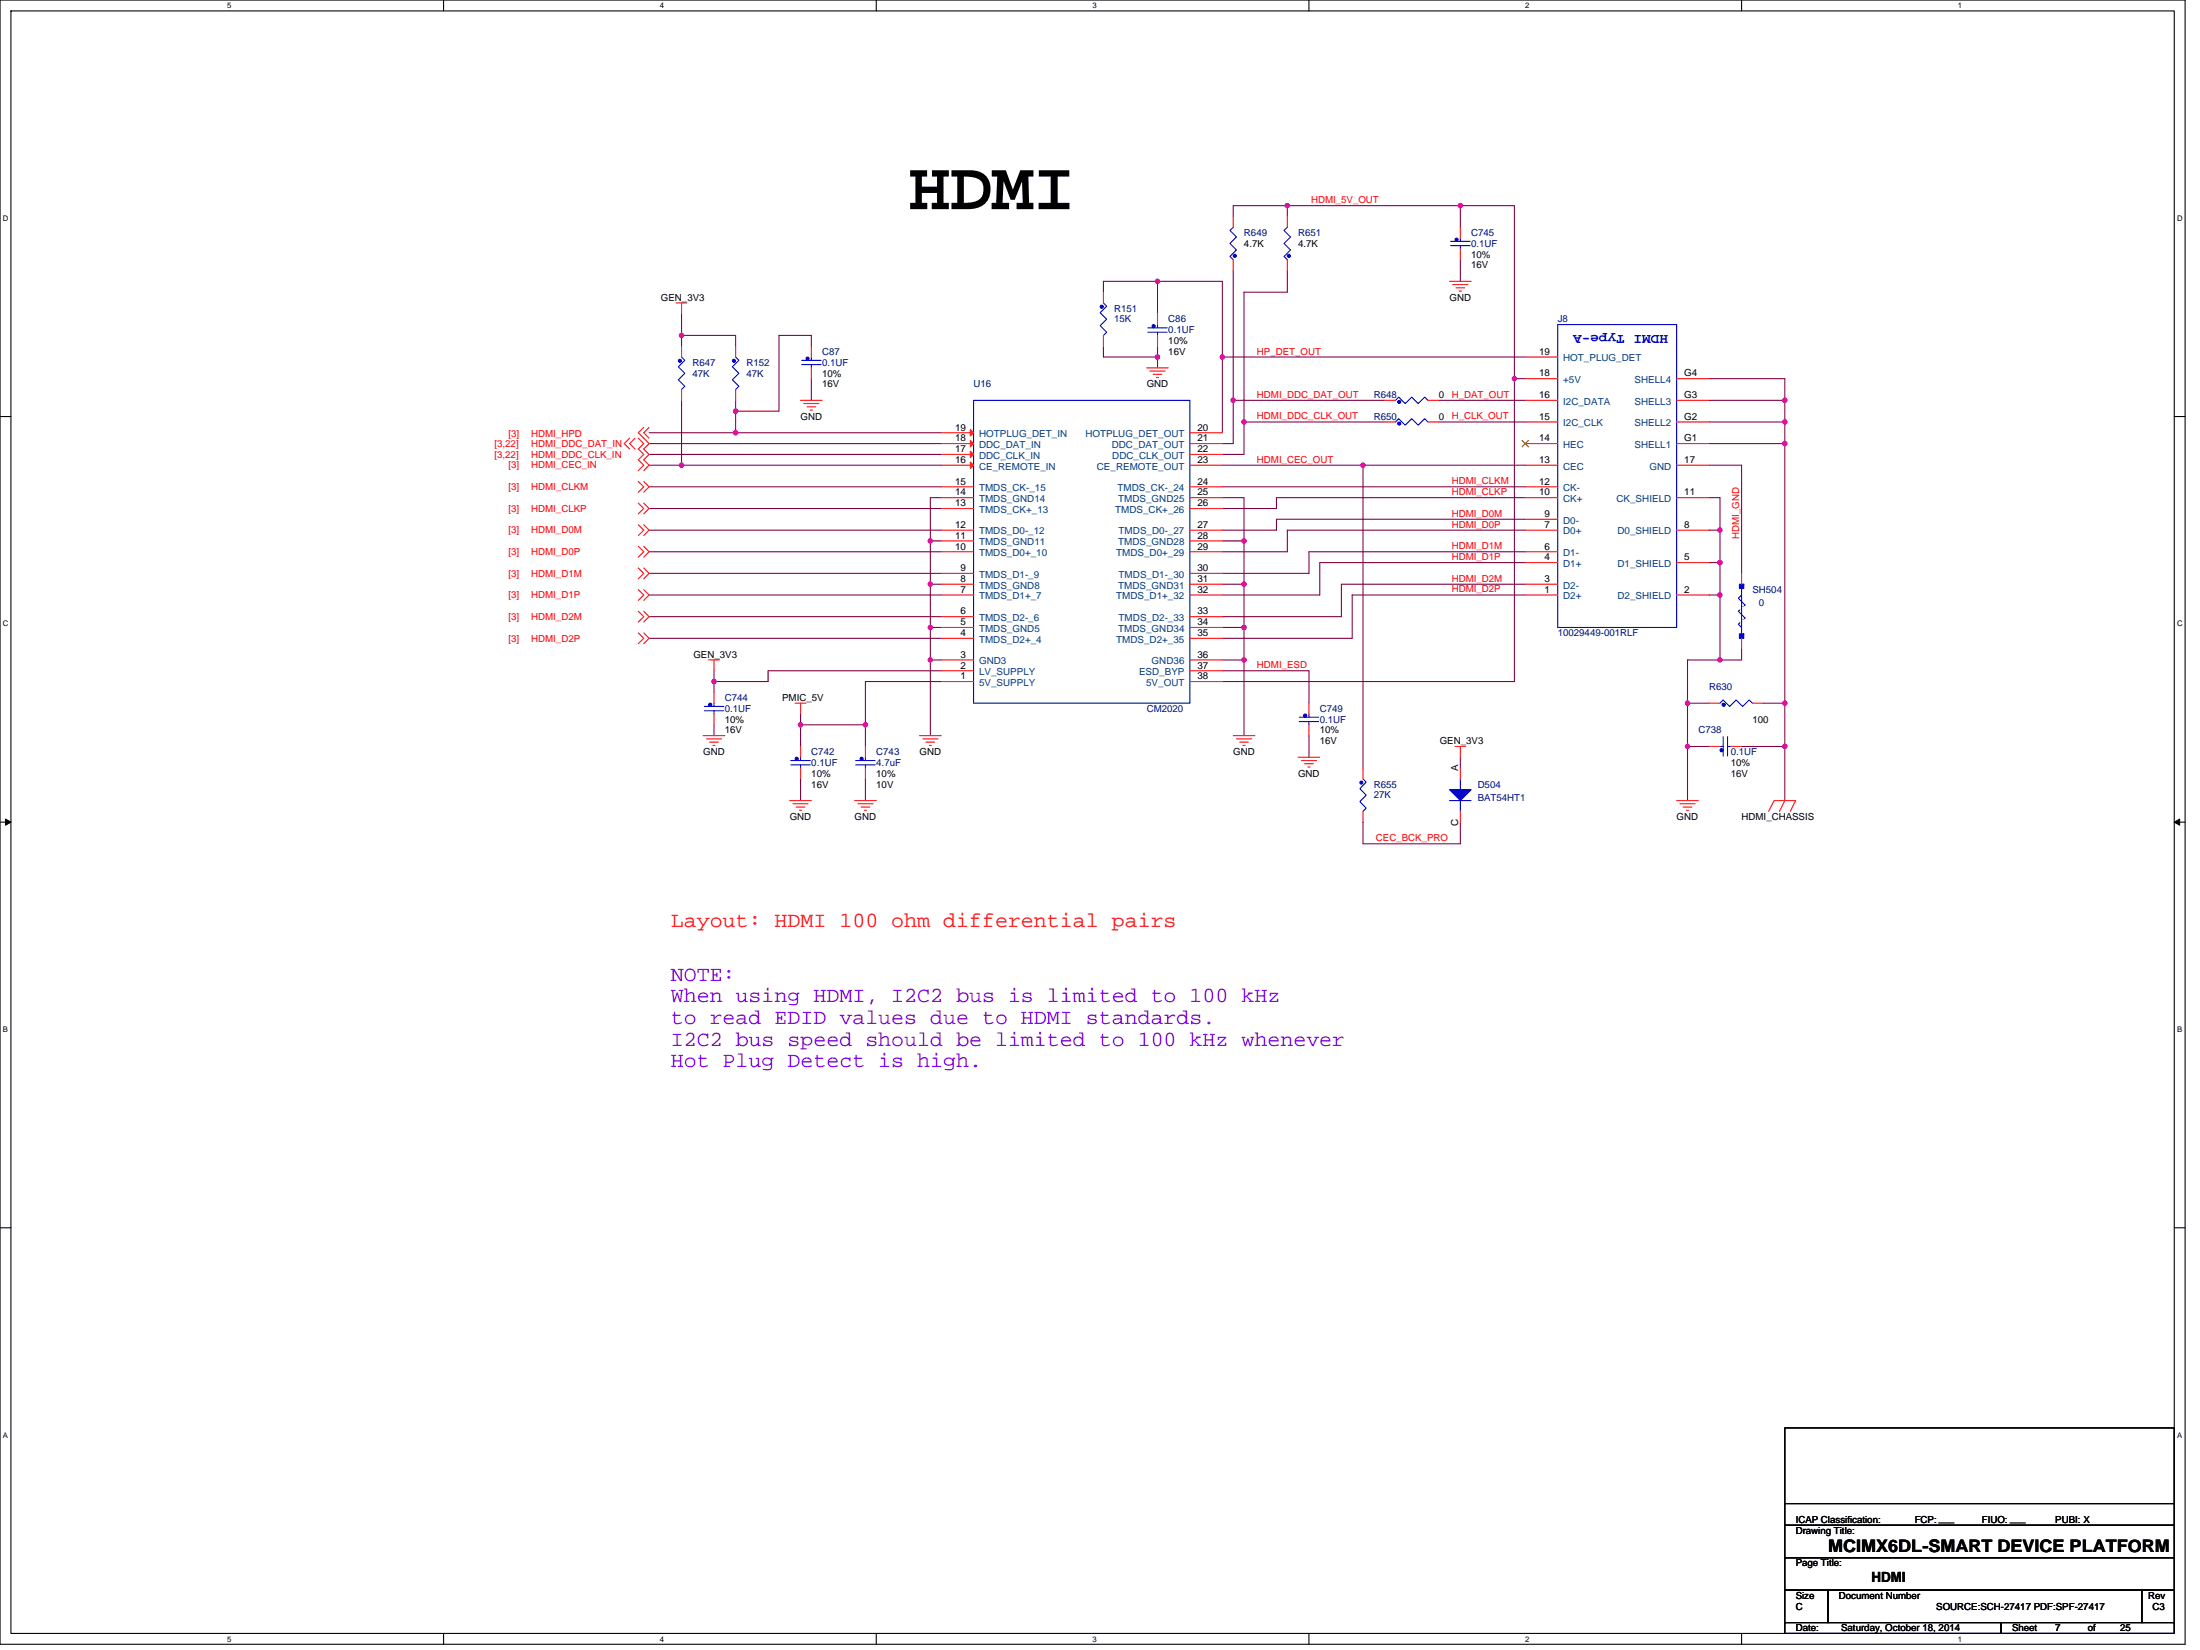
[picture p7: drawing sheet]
<svg xmlns="http://www.w3.org/2000/svg" width="610mm" height="457mm" viewBox="0 0 610 457" stroke-linecap="round" stroke-linejoin="round" font-family="sans-serif">
<path d="M0 0h605.5v455.6h-605.5zM3 3h599.5v449.6h-599.5z" fill="none" stroke="#000" stroke-width=".3"/>
<g fill="#fff">
<path d="M63 .3h1.2v2.4h-1.2z"/>
<path d="M63 452.9h1.2v2.4h-1.2z"/>
</g>
<path d="M122.9 0v3M122.9 452.6v3" fill="none" stroke="#000" stroke-width=".3"/>
<g fill="#fff">
<path d="M182.9 .3h1.1v2.4h-1.1z"/>
<path d="M182.9 452.9h1.1v2.4h-1.1z"/>
</g>
<path d="M242.8 0v3M242.8 452.6v3" fill="none" stroke="#000" stroke-width=".3"/>
<g fill="#fff">
<path d="M302.7 .3h1.2v2.4h-1.2z"/>
<path d="M302.7 452.9h1.2v2.4h-1.2z"/>
</g>
<path d="M362.7 0v3M362.7 452.6v3" fill="none" stroke="#000" stroke-width=".3"/>
<g fill="#fff">
<path d="M422.6 .3h1.2v2.4h-1.2z"/>
<path d="M422.6 452.9h1.2v2.4h-1.2z"/>
</g>
<path d="M482.6 0v3M482.6 452.6v3" fill="none" stroke="#000" stroke-width=".3"/>
<g fill="#fff">
<path d="M542.5 .3h1.2v2.4h-1.2z"/>
<path d="M542.5 452.9h1.2v2.4h-1.2z"/>
<path d="M.8 59.2h1.5v2.4h-1.5z"/>
<path d="M603.2 59.2h1.6v2.4h-1.6z"/>
<path d="M.8 171.6h1.5v2.4h-1.5z"/>
<path d="M603.2 171.6h1.6v2.4h-1.6z"/>
</g>
<path d="M0 115.4h3M602.5 115.4h3" fill="none" stroke="#000" stroke-width=".3"/>
<g fill="#fff">
<path d="M.8 284h1.4v2.4h-1.4z"/>
<path d="M603.2 284h1.4v2.4h-1.4z"/>
</g>
<path d="M0 227.8h3M602.5 227.8h3" fill="none" stroke="#000" stroke-width=".3"/>
<path d="M1.5 226.9l1.5 .9-1.5 .9zM602.5 227.8l1.5-.9v1.8z" fill="#000" stroke="#000" stroke-width=".28"/>
<g fill="#fff">
<path d="M.7 396.4h1.5v2.4h-1.5z"/>
<path d="M603.2 396.4h1.4v2.4h-1.4z"/>
</g>
<path d="M0 340.2h3M602.5 340.2h3M494.6 395.7h107.9v26.9h-107.9zM494.6 416.6h107.9M494.6 422.6h107.9v9h-107.9zM494.6 431.6h107.9v9h-107.9zM494.6 449.6h59.9v3h-59.9zM494.6 440.6h12v9h-12zM506.6 440.6h86.9v9h-86.9zM554.5 449.6h48v3h-48zM593.5 440.6h9v9h-9z" fill="none" stroke="#000" stroke-width=".3"/>
<g fill="none" stroke="#800040" stroke-width=".3">
<path d="M356.7 57v3M356.7 57h-15v3M356.7 57h47.9v6M404.6 57h15v47.9M320.7 78v9M320.7 78h-14.9v3M320.7 78h18v41.9M341.7 75v35.9M356.7 75v6h-12v35.9M404.6 72v6M188.8 87v5.9M188.8 92.9h15v3"/>
<path d="M188.8 92.9v3M224.8 95.9v-3h-9v21M305.8 95.9v3h14.9M320.7 98.9v3M320.7 95.9v3M338.7 98.9h83.9M188.8 110.9v18M203.8 113.9v6h-23.9M203.8 110.9v3M203.8 119.9h57M203.8 113.9h12M224.8 104.9v6"/>
<path d="M341.7 110.9v12h-3M341.7 110.9h42M344.7 116.9v9h-6M344.7 116.9h39M398.7 116.9h23.9M398.7 110.9h23.9M419.6 104.9v83.9h-80.9M419.6 104.9h3M473.6 104.9h21v6M473.6 110.9h21M473.6 116.9h21M494.6 110.9v6"/>
<path d="M494.6 116.9v6M179.9 134.9h80.9M179.9 122.9h80.9M179.9 125.9h80.9M179.9 128.9h8.9M188.8 128.9h72M260.8 137.9h-3v12M338.7 134.9h83.9M338.7 137.9h6v12M338.7 128.9h39M377.7 128.9h44.9M377.7 128.9v83.9"/>
<path d="M422.6 137.9h-68.9v3h-15M473.6 128.9h9v30M473.6 137.9h3v9M473.6 122.9h21M494.6 122.9v71.9M179.9 158.9h80.9M179.9 140.9h80.9M179.9 152.9h80.9M179.9 146.9h80.9M257.8 149.9v12M257.8 149.9h3M338.7 149.9h6"/>
<path d="M344.7 149.9v12M422.6 155.9h-56.9v9h-27M422.6 152.9h-59.9v6h-24M422.6 146.9h-65.9v6h-18M422.6 143.9h-68.9v3h-15M473.6 146.9h3M473.6 155.9h3M476.6 146.9v9M476.6 155.9v9M179.9 176.9h80.9M179.9 170.9h80.9M179.9 164.9h80.9"/>
<path d="M257.8 161.9v12M257.8 173.9v9M257.8 161.9h3M257.8 173.9h3M338.7 161.9h6M338.7 173.9h6M344.7 161.9v12M344.7 173.9v9M422.6 164.9h-47.9v12h-36M422.6 161.9h-50.9v9h-33M473.6 164.9h3M476.6 164.9v18"/>
<path d="M482.6 179.9v3h-6M197.8 188.8v3.1M221.8 197.8v3.1M257.8 182.9v20.9M257.8 182.9h3M260.8 188.8h-21v12.1M260.8 185.9h-48v2.9h-15v-2.9M338.7 185.9h24v8.9M338.7 182.9h6v20.9M467.6 194.8h6M467.6 194.8v12M476.6 182.9h-9v11.9"/>
<path d="M488.6 194.8h6M494.6 194.8v12M197.8 200.9v2.9M221.8 215.8v6M221.8 200.9v5.9M221.8 200.9h18M239.8 215.8v6M239.8 200.9v5.9M362.7 203.8v6M404.6 209.8v3M467.6 206.8h6M467.6 206.8v15"/>
<path d="M482.6 206.8h12M494.6 206.8v15M377.7 227.8v6h26.9v-6"/>
</g>
<g fill="#f0f" stroke="#f0f" stroke-width=".3">
<circle cx="377.7" cy="128.9" r=".59"/>
<circle cx="467.6" cy="206.8" r=".59"/>
<circle cx="467.6" cy="194.8" r=".59"/>
<circle cx="476.6" cy="146.9" r=".59"/>
<circle cx="476.6" cy="155.9" r=".59"/>
<circle cx="476.6" cy="182.8" r=".59"/>
<circle cx="476.6" cy="164.9" r=".59"/>
<circle cx="494.6" cy="116.9" r=".59"/>
<circle cx="494.6" cy="110.9" r=".59"/>
<circle cx="494.6" cy="206.8" r=".59"/>
<circle cx="341.7" cy="110.9" r=".59"/>
<circle cx="338.7" cy="98.9" r=".59"/>
<circle cx="257.8" cy="149.9" r=".59"/>
<circle cx="257.8" cy="173.9" r=".59"/>
<circle cx="257.8" cy="161.9" r=".59"/>
<circle cx="257.8" cy="182.8" r=".58"/>
<circle cx="344.7" cy="149.9" r=".59"/>
<circle cx="344.7" cy="173.9" r=".59"/>
<circle cx="344.7" cy="161.9" r=".59"/>
<circle cx="344.7" cy="182.8" r=".59"/>
<circle cx="419.6" cy="104.9" r=".59"/>
<circle cx="239.8" cy="200.8" r=".59"/>
<circle cx="221.8" cy="200.8" r=".59"/>
<circle cx="197.8" cy="188.8" r=".59"/>
<circle cx="356.7" cy="57" r=".59"/>
<circle cx="344.7" cy="116.9" r=".59"/>
<circle cx="404.6" cy="57" r=".59"/>
<circle cx="320.7" cy="98.9" r=".59"/>
<circle cx="320.7" cy="77.9" r=".59"/>
<circle cx="494.6" cy="194.8" r=".59"/>
<circle cx="494.6" cy="122.9" r=".59"/>
<circle cx="188.9" cy="92.9" r=".59"/>
<circle cx="188.8" cy="128.9" r=".59"/>
<circle cx="203.8" cy="119.9" r=".59"/>
<circle cx="203.8" cy="113.9" r=".59"/>
</g>
<g fill="none" stroke="#f00" stroke-width=".3">
<path d="M341.7 60v3M356.7 60v3M341.7 72v3M356.7 72v3M401.7 78h5.9M402.5 78.8h4.3M403.5 79.8h2.3M404.6 63v3M404.6 69v3M187.3 83.9h3.1M188.8 83.9v3.1M188.8 95.9v3"/>
<path d="M203.8 95.9v3M224.8 95.9v3M305.8 81v2.9M305.8 92.9v3M320.7 87v2.9M320.7 92.9v3M404.3 80.6h.7M422.6 98.9h9M178.4 118.4l-1.5 1.5 3 3-1.5 1.5 1.5 1.5-1.5 1.5 1.5 1.5-1.5 1.5M179.9 118.4l-1.5 1.5 1.5 1.5M188.8 107.9v3M203.8 107.9v3"/>
<path d="M221.8 110.9h6M222.7 111.8h4.2M223.6 112.7h2.4M224.5 113.6h.6M224.8 101.9v3M260.8 119.9h9M317.7 101.9h6M318.6 102.8h4.2M319.5 103.7h2.4M320.4 104.6h.6M329.7 119.9h9M383.7 110.9h3"/>
<path d="M383.7 116.9h3M395.7 110.9h3M395.7 116.9h3M422.6 116.9h9M422.6 110.9h9M422.6 104.9h9M464.6 116.9h9M464.6 110.9h9M464.6 104.9h9M174.5 121.4l-1.5 1.5 1.5 1.5M176 121.4l-1.5 1.5 1.5 1.5M176.9 121.4l1.5 1.5-1.5 1.5 1.5 1.5-1.5 1.5 1.5 1.5-1.5 1.5"/>
<path d="M176.9 133.4l1.5 1.5-1.5 1.5M176.9 139.4l1.5 1.5-1.5 1.5M178.4 133.4l1.5 1.5-1.5 1.5M178.4 139.4l1.5 1.5-1.5 1.5M260.8 137.9h9M260.8 134.9h9M260.8 128.9h9M260.8 125.9h9M260.8 122.9h9M329.7 122.9h9M329.7 125.9h9M329.7 128.9h9"/>
<path d="M329.7 134.9h9M329.7 137.9h9M422.6 137.9h9M422.6 134.9h9M422.6 128.9h9M422.6 122.9h9M464.6 137.9h9M464.6 128.9h9M464.6 122.9h9M176.9 145.4l1.5 1.5-1.5 1.5M176.9 151.4l1.5 1.5-1.5 1.5M176.9 157.4l1.5 1.5-1.5 1.5"/>
<path d="M178.4 145.4l1.5 1.5-1.5 1.5M178.4 151.4l1.5 1.5-1.5 1.5M178.4 157.4l1.5 1.5-1.5 1.5M260.8 158.9h9M260.8 152.9h9M260.8 149.9h9M260.8 146.9h9M260.8 140.9h9M329.7 140.9h9M329.7 146.9h9M329.7 149.9h9M329.7 152.9h9"/>
<path d="M329.7 158.9h9M422.6 155.9h9M422.6 152.9h9M422.6 146.9h9M422.6 143.9h9M464.6 155.9h9M464.6 146.9h9M482.6 158.9v3M176.9 163.4l1.5 1.5-1.5 1.5M176.9 169.4l1.5 1.5-1.5 1.5M176.9 175.4l1.5 1.5-1.5 1.5M178.4 163.4l1.5 1.5-1.5 1.5"/>
<path d="M178.4 169.4l1.5 1.5-1.5 1.5M178.4 175.4l1.5 1.5-1.5 1.5M260.8 176.9h9M260.8 173.9h9M260.8 170.9h9M260.8 164.9h9M260.8 161.9h9M329.7 161.9h9M329.7 164.9h9M329.7 170.9h9M329.7 173.9h9M329.7 176.9h9"/>
<path d="M422.6 164.9h9M422.6 161.9h9M464.6 164.9h9M482.6 176.9v3M196.3 182.9h3M197.8 182.9v3M197.8 191.9v2.9M197.8 197.8v3.1M220.3 194.8h3M221.8 194.8v3M260.8 188.8h9M260.8 185.9h9"/>
<path d="M260.8 182.9h9M329.7 182.9h9M329.7 185.9h9M329.7 188.8h9M362.7 194.8v3M473.6 194.8h3M485.6 194.8h3M194.8 203.8h6.1M195.7 204.7h4.2M196.6 205.6h2.5M197.5 206.5h.6M221.8 206.8v3"/>
<path d="M221.8 212.8v3M239.8 206.8v3M239.8 212.8v3M254.8 203.8h6M255.7 204.7h4.2M256.6 205.6h2.4M257.5 206.5h.6M341.7 203.8h6M342.6 204.7h4.2M343.5 205.6h2.4M344.4 206.5h.6M359.7 209.8h6"/>
<path d="M360.6 210.7h4.2M361.5 211.6h2.4M362.4 212.5h.6M362.7 200.9v2.9M377.7 212.8v3M403.2 206.8h2.9M404.6 206.8v3M404.6 212.8v3M473.6 206.8h3M479.6 206.8h3M218.8 221.8h6M219.7 222.7h4.2"/>
<path d="M220.6 223.6h2.4M221.5 224.5h.6M236.8 221.8h6M237.7 222.7h4.2M238.6 223.6h2.4M239.5 224.5h.6M377.7 224.8v3M404.6 224.8v3M464.6 221.8h6M465.5 222.7h4.2M466.4 223.6h2.4M467.3 224.5h.6"/>
<path d="M490.1 224.8l1.5-3h6l-1.5 3M494.6 221.8l-1.5 3"/>
</g>
<g fill="none" stroke="#00f" stroke-width=".3">
<path d="M341.7 63l-.9 .9 1.8 1.8-1.8 1.8 1.8 1.8-1.8 1.8 .9 .9M356.7 63l-.9 .9 1.8 1.8-1.8 1.8 1.8 1.8-1.8 1.8 .9 .9M402 68.1h5.4M402 66.9h5.4M404.6 68.1v.9M404.6 66v.9M188.8 98.9l1 .9-1.8 1.8 1.8 1.8-1.8 1.8 1.8 1.8-1 .9M203.8 98.9l.9 .9-1.8 1.8 1.8 1.8-1.8 1.8 1.8 1.8-.9 .9M222.1 99.8h5.4M224.8 98.9v.9M305.8 83.9l.8 1-1.8 1.8 1.8 1.8-1.8 1.8 1.8 1.8-.8 .8M318 92.1h5.4"/>
<path d="M318 90.8h5.4M320.7 92.1v.8M320.7 89.9v.9M431.6 89.9h33v84h-33zM222.1 101h5.4M224.8 101v.9M269.8 110.9h59.9v83.9h-59.9zM386.7 110.9l.9-.9 1.8 1.8 1.8-1.8 1.8 1.8 1.8-1.8 .9 .9M386.7 116.9l.9-.9 1.8 1.8 1.8-1.8 1.8 1.8 1.8-1.8 .9 .9M481.7 173l.9 .9M481.7 169.4l1.8 1.8M482.6 173.9v1.8"/>
<path d="M482.6 163.1v1.8M483.5 167.6l-1.8-1.8 .9-.9v9M195.2 197h5.3M195.2 195.7h5.3M197.8 197v.8M197.8 194.8v.9M360 199.9h5.4M360 198.7h5.4M362.7 199.9v1M362.7 197.8v.9M476.6 194.8l.9-.8 1.8 1.7 1.8-1.7 1.8 1.7 1.8-1.7 .9 .8M219.1 211.9h5.4"/>
<path d="M219.1 210.7h5.4M221.8 211.9v.9M221.8 209.8v.9M237.1 211.9h5.4M237.1 210.7h5.4M239.8 211.9v.9M239.8 209.8v.9M377.7 215.8l.9 .9-1.8 1.8 1.8 1.8-1.8 1.8 1.8 1.8-.9 .9M404.6 215.8v3M476.6 206.8h.9M477.5 204.1v5.4M478.7 206.8h.9"/>
<path d="M478.7 204.1v5.4M401.7 221.8h5.9M404.6 221.8v3"/>
</g>
<g fill="#00f" stroke="#00f" stroke-width=".3">
<path d="M401.7 218.8h5.9l-3 3z" fill-rule="evenodd"/>
<path d="M482 175.7v1.2h1.2v-1.2z" fill-rule="evenodd"/>
<path d="M482 161.9v1.2h1.2v-1.2z" fill-rule="evenodd"/>
<circle cx="188.4" cy="100" r=".43"/>
<circle cx="203.4" cy="100" r=".43"/>
<circle cx="403.6" cy="66.4" r=".43"/>
<circle cx="377.2" cy="216.9" r=".43"/>
<circle cx="477" cy="207.9" r=".44"/>
<circle cx="342.1" cy="70.9" r=".43"/>
<circle cx="220.8" cy="210.3" r=".44"/>
<circle cx="319.7" cy="90.4" r=".44"/>
<circle cx="357.1" cy="70.9" r=".43"/>
<circle cx="196.8" cy="195.3" r=".45"/>
<circle cx="223.8" cy="99.4" r=".44"/>
<circle cx="238.7" cy="210.3" r=".44"/>
<circle cx="387.7" cy="111.4" r=".44"/>
<circle cx="305.3" cy="85" r=".44"/>
<circle cx="477.6" cy="195.3" r=".45"/>
<circle cx="387.7" cy="117.4" r=".44"/>
<circle cx="361.6" cy="198.3" r=".44"/>
</g>
<g fill="#f00" stroke="#f00" stroke-width=".3">
<path d="M268.9 128l.9 .9-.9 .9z"/>
<path d="M268.9 125l.9 .9-.9 .9z"/>
<path d="M268.9 122l.9 .9-.9 .9z"/>
<path d="M268.9 119l.9 .9-.9 .9z"/>
</g>
<path d="M421.7 122l1.8 1.8M423.5 122l-1.8 1.8" fill="none" stroke="#804000" stroke-width=".28"/>
<path d="M481.7 173l1.8-1.8M481.7 169.4l1.8-1.8M483.5 171.2h.1M483.5 167.6h.1" fill="none" stroke="#00f" stroke-width=".3" stroke-dasharray=".6 .6 0 .6 0 .6"/>
<text font-size="19.2" x="251.8" y="58">HDMI</text>
<text font-size="6" fill="#f00" x="185.9" y="256.8">Layout: HDMI 100 ohm differential pairs</text>
<g font-size="6" fill="#8000ff">
<text x="185.9" y="271.8">NOTE:</text>
<text x="185.9" y="277.8">When using HDMI, I2C2 bus is limited to 100 kHz</text>
<text x="185.9" y="283.8">to read EDID values due to HDMI standards.</text>
<text x="185.9" y="289.8">I2C2 bus speed should be limited to 100 kHz whenever</text>
<text x="185.9" y="295.7">Hot Plug Detect is high.</text>
</g>
<text font-size="4.8" x="506.6" y="430.1">MCIMX6DL-SMART DEVICE PLATFORM</text>
<text font-size="3.9" fill="#00f" x="462.2" y="92.7" transform="rotate(180 462.2 92.7)">HDMI Type-A</text>
<text font-size="3.9" x="518.5" y="438.2">HDMI</text>
<g font-size="2.7" fill="#f00">
<text x="363.3" y="56.3">HDMI_5V_OUT</text>
<text x="348.3" y="98.2">HP_DET_OUT</text>
<text x="348.3" y="110.2">HDMI_DDC_DAT_OUT</text>
<text x="402.3" y="110.2">H_DAT_OUT</text>
<text x="348.3" y="116.2">HDMI_DDC_CLK_OUT</text>
<text x="402.3" y="116.2">H_CLK_OUT</text>
<text x="137" y="123.8">[3,22]</text>
<text x="140.9" y="121.1">[3]</text>
<text x="147.2" y="123.8">HDMI_DDC_DAT_IN</text>
<text x="147.2" y="121.1">HDMI_HPD</text>
<text x="137" y="126.8">[3,22]</text>
<text x="140.9" y="129.8">[3]</text>
<text x="147.2" y="126.8">HDMI_DDC_CLK_IN</text>
<text x="147.2" y="129.8">HDMI_CEC_IN</text>
<text x="348.3" y="128.2">HDMI_CEC_OUT</text>
<text x="140.9" y="135.8">[3]</text>
<text x="147.2" y="135.8">HDMI_CLKM</text>
<text x="402.3" y="134.2">HDMI_CLKM</text>
<text x="402.3" y="137.2">HDMI_CLKP</text>
<text x="140.9" y="141.8">[3]</text>
<text x="147.2" y="141.8">HDMI_CLKP</text>
<text x="402.3" y="143.2">HDMI_D0M</text>
<text x="140.9" y="147.8">[3]</text>
<text x="147.2" y="147.8">HDMI_D0M</text>
<text x="402.3" y="146.2">HDMI_D0P</text>
<text x="481.9" y="149.3" transform="rotate(-90 481.9 149.3)">HDMI_GND</text>
<text x="140.9" y="153.8">[3]</text>
<text x="147.2" y="153.8">HDMI_D0P</text>
<text x="402.3" y="155.2">HDMI_D1P</text>
<text x="402.3" y="152.2">HDMI_D1M</text>
<text x="140.9" y="159.8">[3]</text>
<text x="147.2" y="159.8">HDMI_D1M</text>
<text x="402.3" y="161.2">HDMI_D2M</text>
<text x="140.9" y="165.8">[3]</text>
<text x="147.2" y="165.8">HDMI_D1P</text>
<text x="402.3" y="164.2">HDMI_D2P</text>
<text x="140.9" y="171.8">[3]</text>
<text x="147.2" y="171.8">HDMI_D2M</text>
<text x="140.9" y="177.8">[3]</text>
<text x="147.2" y="177.8">HDMI_D2P</text>
<text x="348.3" y="185.2">HDMI_ESD</text>
<text x="381.3" y="233.1">CEC_BCK_PRO</text>
</g>
<g font-size="2.7" fill="#000080">
<text x="344.7" y="65.4">R649</text>
<text x="359.7" y="65.4">R651</text>
<text x="407.6" y="65.4">C745</text>
<text x="407.6" y="68.4">0.1UF</text>
<text x="308.7" y="86.3">R151</text>
<text x="308.7" y="89.3">15K</text>
<text x="323.7" y="89.3">C86</text>
<text x="431.6" y="89.3">J8</text>
<text x="323.7" y="92.3">0.1UF</text>
<text x="191.9" y="101.3">R647</text>
<text x="206.8" y="101.3">R152</text>
<text x="227.8" y="98.3">C87</text>
<text x="227.8" y="101.3">0.1UF</text>
<text x="191.9" y="104.3">47K</text>
<text x="206.8" y="104.3">47K</text>
<text x="269.8" y="107.3">U16</text>
<text x="380.7" y="110.3">R648</text>
<text x="380.7" y="116.3">R650</text>
<text x="485.6" y="164.3">SH504</text>
<text x="487.4" y="167.9">0</text>
<text x="431.6" y="176.3">10029449-001RLF</text>
<text x="473.6" y="191.2">R630</text>
<text x="200.9" y="194.2">C744</text>
<text x="200.9" y="197.2">0.1UF</text>
<text x="317.7" y="197.2">CM2020</text>
<text x="365.7" y="197.2">C749</text>
<text x="365.7" y="200.2">0.1UF</text>
<text x="470.6" y="203.2">C738</text>
<text x="224.8" y="209.2">C742</text>
<text x="242.8" y="209.2">C743</text>
<text x="479.6" y="209.2">0.1UF</text>
<text x="224.8" y="212.2">0.1UF</text>
<text x="242.8" y="212.2">4.7uF</text>
<text x="380.7" y="218.2">R655</text>
<text x="380.7" y="221.2">27K</text>
<text x="409.4" y="218.2">D504</text>
<text x="409.4" y="221.8">BAT54HT1</text>
</g>
<g font-size="2.7">
<text x="344.7" y="68.4">4.7K</text>
<text x="359.7" y="68.4">4.7K</text>
<text x="407.6" y="71.4">10%</text>
<text x="407.6" y="74.4">16V</text>
<text x="183.2" y="83.4">GEN_3V3</text>
<text x="401.7" y="83.4">GND</text>
<text x="323.7" y="95.3">10%</text>
<text x="323.7" y="98.3">16V</text>
<text x="426.5" y="98.3">19</text>
<text x="227.8" y="104.3">10%</text>
<text x="227.8" y="107.3">16V</text>
<text x="317.7" y="107.3">GND</text>
<text x="426.5" y="104.3">18</text>
<text x="466.7" y="104.3">G4</text>
<text x="398.7" y="110.3">0</text>
<text x="426.5" y="110.3">16</text>
<text x="466.7" y="110.3">G3</text>
<text x="221.8" y="116.3">GND</text>
<text x="264.6" y="119.3">19</text>
<text x="331.8" y="119.3">20</text>
<text x="398.7" y="116.3">0</text>
<text x="426.5" y="116.3">15</text>
<text x="466.7" y="116.3">G2</text>
<text x="264.6" y="125.3">17</text>
<text x="264.6" y="122.3">18</text>
<text x="331.8" y="122.3">21</text>
<text x="331.8" y="125.3">22</text>
<text x="426.5" y="122.3">14</text>
<text x="466.7" y="122.3">G1</text>
<text x="264.6" y="128.3">16</text>
<text x="331.8" y="128.3">23</text>
<text x="426.5" y="128.3">13</text>
<text x="466.7" y="128.3">17</text>
<text x="264.6" y="137.3">14</text>
<text x="264.6" y="134.3">15</text>
<text x="331.8" y="134.3">24</text>
<text x="331.8" y="137.3">25</text>
<text x="426.5" y="137.3">10</text>
<text x="426.5" y="134.3">12</text>
<text x="466.7" y="137.3">11</text>
<text x="264.6" y="140.3">13</text>
<text x="331.8" y="140.3">26</text>
<text x="428" y="143.3">9</text>
<text x="264.6" y="149.3">11</text>
<text x="264.6" y="146.3">12</text>
<text x="331.8" y="146.3">27</text>
<text x="331.8" y="149.3">28</text>
<text x="428" y="146.3">7</text>
<text x="466.7" y="146.3">8</text>
<text x="264.6" y="152.3">10</text>
<text x="331.8" y="152.3">29</text>
<text x="428" y="155.3">4</text>
<text x="428" y="152.3">6</text>
<text x="466.7" y="155.3">5</text>
<text x="266.1" y="161.3">8</text>
<text x="266.1" y="158.3">9</text>
<text x="331.8" y="158.3">30</text>
<text x="331.8" y="161.3">31</text>
<text x="428" y="161.3">3</text>
<text x="266.1" y="164.3">7</text>
<text x="331.8" y="164.3">32</text>
<text x="428" y="164.3">1</text>
<text x="466.7" y="164.3">2</text>
<text x="266.1" y="173.2">5</text>
<text x="266.1" y="170.3">6</text>
<text x="331.8" y="170.3">33</text>
<text x="331.8" y="173.2">34</text>
<text x="266.1" y="176.3">4</text>
<text x="331.8" y="176.3">35</text>
<text x="192.2" y="182.2">GEN_3V3</text>
<text x="266.1" y="185.3">2</text>
<text x="266.1" y="182.2">3</text>
<text x="331.8" y="182.2">36</text>
<text x="331.8" y="185.3">37</text>
<text x="266.1" y="188.2">1</text>
<text x="331.8" y="188.2">38</text>
<text x="216.7" y="194.2">PMIC_5V</text>
<text x="200.9" y="200.2">10%</text>
<text x="200.9" y="203.2">16V</text>
<text x="365.7" y="203.2">10%</text>
<text x="485.6" y="200.2">100</text>
<text x="194.8" y="209.2">GND</text>
<text x="254.8" y="209.2">GND</text>
<text x="341.7" y="209.2">GND</text>
<text x="365.7" y="206.2">16V</text>
<text x="398.9" y="206.2">GEN_3V3</text>
<text x="224.8" y="215.2">10%</text>
<text x="242.8" y="215.2">10%</text>
<text x="359.7" y="215.2">GND</text>
<text x="404" y="213.7" transform="rotate(-90 404 213.7)">A</text>
<text x="479.6" y="212.2">10%</text>
<text x="479.6" y="215.2">16V</text>
<text x="224.8" y="218.2">16V</text>
<text x="242.8" y="218.2">10V</text>
<text x="218.8" y="227.2">GND</text>
<text x="236.8" y="227.2">GND</text>
<text x="464.6" y="227.2">GND</text>
<text x="482.6" y="227.2">HDMI_CHASSIS</text>
<text x="404" y="228.9" transform="rotate(-90 404 228.9)">C</text>
<text x="497.6" y="425">Drawing Title:</text>
<text x="497.6" y="422">ICAP Classification:</text>
<text x="530.5" y="422">FCP: ___</text>
<text x="549.1" y="422">FIUO: ___</text>
<text x="569.5" y="422">PUBI: X</text>
<text x="497.6" y="434">Page Title:</text>
<text x="497.6" y="443">Size</text>
<text x="509.5" y="443">Document Number</text>
<text x="595.3" y="443">Rev</text>
<text x="497.6" y="446">C</text>
<text x="536.5" y="446">SOURCE:SCH-27417 PDF:SPF-27417</text>
<text x="596.5" y="446">C3</text>
<text x="497.6" y="452">Date:</text>
<text x="510.2" y="452">Saturday, October 18, 2014</text>
<text x="557.5" y="452">Sheet</text>
<text x="569.5" y="452">7</text>
<text x="578.5" y="452">of</text>
<text x="587.5" y="452">25</text>
</g>
<g font-size="2.7" fill="#004080">
<text x="433.1" y="100.1">HOT_PLUG_DET</text>
<text x="433.1" y="106.1">+5V</text>
<text x="452.9" y="106.1">SHELL4</text>
<text x="433.1" y="112.1">I2C_DATA</text>
<text x="452.9" y="112.1">SHELL3</text>
<text x="433.1" y="118.1">I2C_CLK</text>
<text x="452.9" y="118.1">SHELL2</text>
<text x="271.3" y="124.1">DDC_DAT_IN</text>
<text x="271.3" y="121.1">HOTPLUG_DET_IN</text>
<text x="300.8" y="121.1">HOTPLUG_DET_OUT</text>
<text x="308" y="124.1">DDC_DAT_OUT</text>
<text x="433.1" y="124.1">HEC</text>
<text x="452.9" y="124.1">SHELL1</text>
<text x="271.3" y="130.1">CE_REMOTE_IN</text>
<text x="271.3" y="127.1">DDC_CLK_IN</text>
<text x="303.9" y="130.1">CE_REMOTE_OUT</text>
<text x="308.2" y="127.1">DDC_CLK_OUT</text>
<text x="433.1" y="130.1">CEC</text>
<text x="457" y="130.1">GND</text>
<text x="271.3" y="136.1">TMDS_CK-_15</text>
<text x="309.7" y="136.1">TMDS_CK-_24</text>
<text x="433.1" y="136.1">CK-</text>
<text x="271.3" y="142.1">TMDS_CK+_13</text>
<text x="271.3" y="139.1">TMDS_GND14</text>
<text x="309" y="142.1">TMDS_CK+_26</text>
<text x="309.8" y="139.1">TMDS_GND25</text>
<text x="433.1" y="139.1">CK+</text>
<text x="447.9" y="139.1">CK_SHIELD</text>
<text x="271.3" y="148.1">TMDS_D0-_12</text>
<text x="310" y="148.1">TMDS_D0-_27</text>
<text x="433.1" y="148.1">D0+</text>
<text x="433.1" y="145.1">D0-</text>
<text x="448.2" y="148.1">D0_SHIELD</text>
<text x="271.3" y="154.1">TMDS_D0+_10</text>
<text x="271.3" y="151.1">TMDS_GND11</text>
<text x="309.3" y="154.1">TMDS_D0+_29</text>
<text x="309.8" y="151.1">TMDS_GND28</text>
<text x="433.1" y="154.1">D1-</text>
<text x="271.3" y="160.1">TMDS_D1-_9</text>
<text x="310" y="160.1">TMDS_D1-_30</text>
<text x="433.1" y="157.1">D1+</text>
<text x="448.2" y="157.1">D1_SHIELD</text>
<text x="271.3" y="166.1">TMDS_D1+_7</text>
<text x="271.3" y="163.1">TMDS_GND8</text>
<text x="309.3" y="166.1">TMDS_D1+_32</text>
<text x="309.8" y="163.1">TMDS_GND31</text>
<text x="433.1" y="166.1">D2+</text>
<text x="433.1" y="163.1">D2-</text>
<text x="448.2" y="166.1">D2_SHIELD</text>
<text x="271.3" y="172.1">TMDS_D2-_6</text>
<text x="310" y="172.1">TMDS_D2-_33</text>
<text x="271.3" y="178.1">TMDS_D2+_4</text>
<text x="271.3" y="175.1">TMDS_GND5</text>
<text x="309.3" y="178.1">TMDS_D2+_35</text>
<text x="309.8" y="175.1">TMDS_GND34</text>
<text x="271.3" y="184.1">GND3</text>
<text x="319.1" y="184.1">GND36</text>
<text x="271.3" y="190.1">5V_SUPPLY</text>
<text x="271.3" y="187.1">LV_SUPPLY</text>
<text x="315.6" y="187.1">ESD_BYP</text>
<text x="317.6" y="190.1">5V_OUT</text>
</g>
<g font-size="2.1">
<text x="63" y="2.3">5</text>
<text x="182.9" y="2.3">4</text>
<text x="302.7" y="2.3">3</text>
<text x="422.6" y="2.3">2</text>
<text x="542.5" y="2.3">1</text>
<text x=".8" y="61.2">D</text>
<text x="603.2" y="61.2">D</text>
<text x=".8" y="173.5">C</text>
<text x="603.2" y="173.5">C</text>
<text x=".8" y="285.9">B</text>
<text x="603.2" y="285.9">B</text>
<text x=".8" y="398.3">A</text>
<text x="603.2" y="398.3">A</text>
<text x="63" y="454.9">5</text>
<text x="182.9" y="454.9">4</text>
<text x="302.7" y="454.9">3</text>
<text x="422.6" y="454.9">2</text>
<text x="542.5" y="454.9">1</text>
</g>
</svg>
